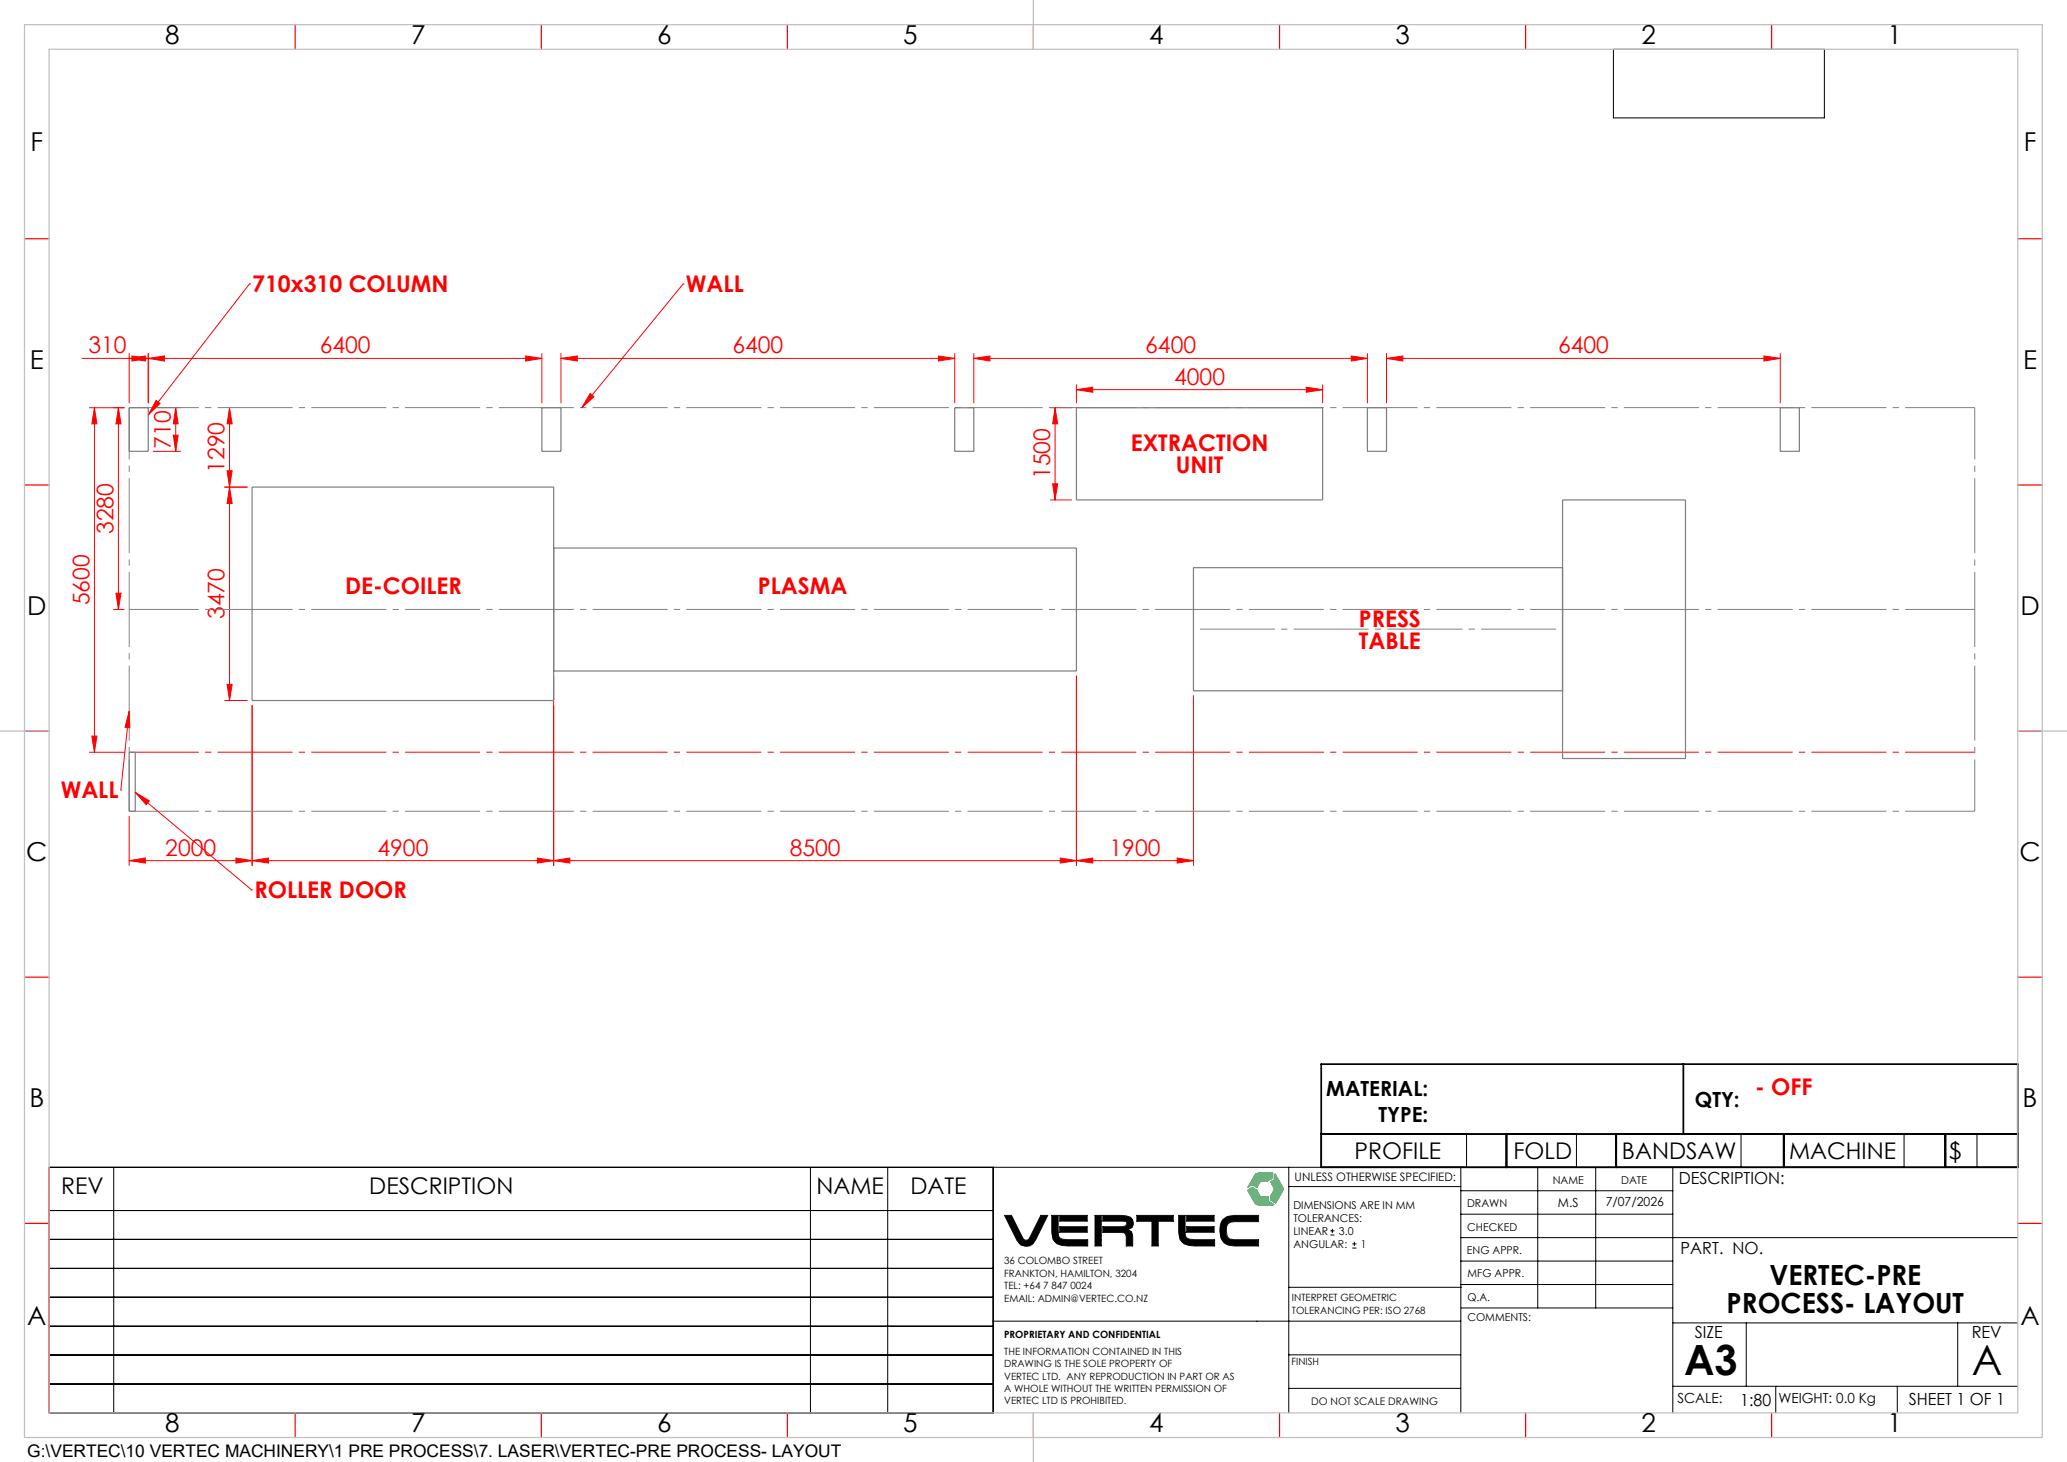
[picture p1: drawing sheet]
<svg xmlns="http://www.w3.org/2000/svg" width="420mm" height="297mm" viewBox="0 0 420 297" stroke-linecap="round" stroke-linejoin="round" font-family="sans-serif">
<g fill="none" stroke="#191924" stroke-width=".2">
<path d="M204.1 246.9h1.4l2.4 4.7 .6 .4 .4-.1 .3-.3 2.3-4.7h1.4l-2.5 5a2.05 2.05 0 0 1-3 1l-.8-1zM213.7 246.9h1.3v3.5l.1 .7 .3 .4 .5 .2 1.1 .1h4v1.3h-4a2.67 2.67 0 0 1-3.3-2.7zM215 250.4h.1M215.3 246.9h5.6v1.2h-5.6zM215.3 249.2h5.6v1.1h-5.6zM222.5 246.9h1.3v6.2h-1.3zM224.1 246.9l4.8 .1a1.49 1.49 0 0 1 1.2 2.3l-.9 .5 .7 .4 .3 1v1.9h-1.4v-2l-.1-.4-.3-.3h-4.3v-1.2h3.8l.8-.1 .3-.6-.1-.2-.1-.2h-.9h-3.8zM231 246.9h7.4v1.2h-3.1v5h-1.2v-5h-3.1zM239.5 246.9h1.3v3.5l.1 .7 .3 .4 .5 .2 1.1 .1h4v1.3h-4l-1.3-.1-.9-.3-.8-.9-.3-1.4zM240.8 250.4h.1M241.1 246.9h5.6v1.2h-5.6zM241.1 249.2h5.6v1.1h-5.6z"/>
<path d="M248.4 247.9l.9-.7 1.5-.3h4.9v1.3l-5.7 .1-.4 .3-.4 .6v.8l.2 1.2 .5 .5 .9 .1h4.9v1.3h-4.9a2.64 2.64 0 0 1-2.9-3.1l.1-1.2z"/>
</g>
<path d="M255.2 238.4l3.4-.1v1.1l-1.1 .5-1.3 .1-.8 1.3-1-.6-.9 .5zM259 238.5l1.7 3-.1 .4-1.4 2.5-1.1-.7 .2-.9 .6-1.2-.8-1.5 1-.5zM253.5 241.8l.9-.6 1 .6 .8 1.3 1.6 .1-.2 .7 1.3 .8h-3.6l-.3-.3z" fill="none" stroke="#0c3" stroke-width=".2"/>
<g fill="none" stroke="#000" stroke-width=".2">
<path d="M327.8 10h42.9v14h-42.9zM342.1 216.2v14.2M10 237.1h400v-6.7h-141.5v6.7M23.1 237.1v49.9M164.7 237.1v49.9M180.4 237.1v49.9M201.8 237.1v49.9h-191.8M261.9 237.1v49.9M296.8 237.1v49.9M298 230.4v6.7M306.1 230.4v6.7M312.5 237.1v28.6"/>
<path d="M320.3 230.4v6.7M324.2 237.1v28.6M328.4 230.4v6.7M339.9 237.1v49.9M353.8 230.4v6.7M362.4 230.4v6.7M386.9 230.4v6.7M395.3 230.4v6.7M401.7 230.4v6.7M10 245.9h191.8M10 251.8h191.8M10 257.7h191.8"/>
<path d="M261.9 241h34.9M296.8 251.4h113.2M296.8 246.7h43.1M296.8 241.9h43.1M296.8 256.2h43.1M10 263.5h191.8M10 269.4h191.8M10 275.3h191.8M201.8 268.4h95M261.9 275.2h34.9M261.9 261.5h35M296.8 260.9h43.1"/>
<path d="M296.9 265.7h43M339.9 268.7h70.1M354.8 268.7v12.9M397.8 268.7v12.9M10 281.2h191.8M261.9 282h34.9M339.9 281.6h70.1M360.8 281.6v5.4M385.5 281.6v5.4"/>
</g>
<path d="M268.5 216.2h141.5v20.9h-141.5zM342.1 216.2v14.2M268.5 230.4h141.5M306.1 230.4v6.7M328.4 230.4v6.7M362.4 230.4v6.7M395.3 230.4v6.7" fill="none" stroke="#000" stroke-width=".35"/>
<path d="M10 237.1v49.9" fill="none" stroke="#f00" stroke-width=".2"/>
<g fill="none" stroke="#f00" stroke-width=".25">
<path d="M60 5v5M110 5v5M160 5v5M210 5v5M260 5v5M310 5v5M360 5v5M5 48.5h5M410 48.5h5M5 98.5h5M410 98.5h5M5 148.5h5"/>
<path d="M410 148.5h5M5 198.5h5M410 198.5h5M5 248.5h5M410 248.5h5M60 287v5M110 287v5M160 287v5M210 287v5M260 287v5M310 287v5M360 287v5"/>
</g>
<path d="M5 5h410v287h-410zM10 10h400v277h-400zM210 0v10M0 148.5h10M410 148.5h10M210 287v10" fill="none" stroke="#c0c0c0" stroke-width=".25"/>
<path d="M204.1 246.9l2.5 5a2.07 2.07 0 0 0 1.9 1.3 2.07 2.07 0 0 0 1.9-1.3l2.5-5h-1.4l-2.3 4.7-.5 .4-.5-.1-.3-.3-2.4-4.7zM215.3 246.9v1.2h5.6v-1.2zM215.3 249.2v1.1h5.6v-1.1zM213.7 246.9v3.5a2.39 2.39 0 0 0 2.6 2.7h4.7v-1.3h-4a1.75 1.75 0 0 1-1.9-.6l-.1-4.3zM222.5 246.9v6.2h1.3v-6.2zM224.1 246.9v1.2h4.4h.3l.2 .3-.1 .5-.6 .3h-4.2v1.2h4l.5 .1 .2 .6v2h1.4v-1.9a1.25 1.25 0 0 0-1-1.4l.2-.1a1.33 1.33 0 0 0 .9-1.3 1.33 1.33 0 0 0-1-1.3l-1.4-.2zM231 246.9v1.2h3.1v5h1.2v-5h3.1v-1.2zM241.1 246.9v1.2h5.6v-1.2zM241.1 249.2v1.1h5.6v-1.1zM239.5 246.9v3.5a2.39 2.39 0 0 0 2.6 2.7h4.7v-1.3h-4.1a1.49 1.49 0 0 1-1.8-.8l-.1-4.1zM248.7 247.5a4.1 4.1 0 0 0 0 5l.6 .4 1.1 .2h5.3v-1.3h-4.9a1.46 1.46 0 0 1-1.6-1.8 1.42 1.42 0 0 1 1.1-1.8h5.4v-1.3h-5.5l-.9 .3z" fill-rule="evenodd" fill="#000"/>
<path d="M253.5 241.8l1.7 2.9 .2 .1 3.5-.1-1.3-.8 .2-.7-1.6-.1-.8-1.3-1-.6zM255.2 238.4l-1.7 2.8 .9-.5 1 .6 .8-1.3 1.3-.1 1.1-.5v-1.1zM259 238.5l.1 1.1-1 .5 .8 1.4-.6 1.3-.2 .9 1.1 .7 1.6-2.9z" fill-rule="evenodd" fill="#0c3"/>
<path d="M16.7 72.8h13.4M26.2 72.8l3.3-.5v1zM26.2 71.8v10M30.1 71.8v10" fill="none" stroke="#f00" stroke-width=".2"/>
<path d="M26.2 72.8l3.3-.5v1z" fill="#f00"/>
<path d="M26.8 72.3l3.3 .5-3.3 .5z" fill="none" stroke="#f00" stroke-width=".2"/>
<path d="M26.8 72.3l3.3 .5-3.3 .5z" fill="#f00"/>
<path d="M51.2 143.3v32.5M26.2 174.8l3.3-.5v1zM26.2 165.8v10M26.2 174.8h25" fill="none" stroke="#f00" stroke-width=".2"/>
<path d="M26.2 174.8l3.3-.5v1z" fill="#f00"/>
<path d="M47.9 174.3l3.3 .5-3.3 .5z" fill="none" stroke="#f00" stroke-width=".2"/>
<path d="M47.9 174.3l3.3 .5-3.3 .5z" fill="#f00"/>
<path d="M30.1 72.8l3.3-.5v1zM30.1 71.8v10M30.1 72.8h80M110.1 71.8v10" fill="none" stroke="#f00" stroke-width=".2"/>
<path d="M30.1 72.8l3.3-.5v1z" fill="#f00"/>
<path d="M106.8 72.3l3.3 .5-3.3 .5z" fill="none" stroke="#f00" stroke-width=".2"/>
<path d="M106.8 72.3l3.3 .5-3.3 .5z" fill="#f00"/>
<path d="M114 72.8l3.3-.5v1zM114 71.8v10M114 72.8h80M194 71.8v10" fill="none" stroke="#f00" stroke-width=".2"/>
<path d="M114 72.8l3.3-.5v1z" fill="#f00"/>
<path d="M190.7 72.3l3.3 .5-3.3 .5z" fill="none" stroke="#f00" stroke-width=".2"/>
<path d="M190.7 72.3l3.3 .5-3.3 .5z" fill="#f00"/>
<path d="M197.9 72.8l3.3-.5v1zM197.9 71.8v10M197.9 72.8h79.9M277.8 71.8v10" fill="none" stroke="#f00" stroke-width=".2"/>
<path d="M197.9 72.8l3.3-.5v1z" fill="#f00"/>
<path d="M274.6 72.3l3.2 .5-3.2 .5z" fill="none" stroke="#f00" stroke-width=".2"/>
<path d="M274.6 72.3l3.2 .5-3.2 .5z" fill="#f00"/>
<path d="M281.7 72.8l3.3-.5v1zM281.7 71.8v10M281.7 72.8h80M361.7 71.8v10" fill="none" stroke="#f00" stroke-width=".2"/>
<path d="M281.7 72.8l3.3-.5v1z" fill="#f00"/>
<path d="M358.4 72.3l3.3 .5-3.3 .5z" fill="none" stroke="#f00" stroke-width=".2"/>
<path d="M358.4 72.3l3.3 .5-3.3 .5z" fill="#f00"/>
<path d="M45.6 99h4.6M46.6 82.8l.6 3.3h-1.1zM46.6 82.8v16.2" fill="none" stroke="#f00" stroke-width=".2"/>
<path d="M46.6 82.8l.6 3.3h-1.1z" fill="#f00"/>
<path d="M46.1 95.6h1.1l-.6 3.4z" fill="none" stroke="#f00" stroke-width=".2"/>
<path d="M46.1 95.6h1.1l-.6 3.4z" fill="#f00"/>
<path d="M23.1 82.8h2.1M24.1 82.8l.5 3.3h-1zM24.1 82.8v41M23.1 123.8h2.1" fill="none" stroke="#f00" stroke-width=".2"/>
<path d="M24.1 82.8l.5 3.3h-1z" fill="#f00"/>
<path d="M23.6 120.5h1l-.5 3.3z" fill="none" stroke="#f00" stroke-width=".2"/>
<path d="M23.6 120.5h1l-.5 3.3z" fill="#f00"/>
<path d="M31.1 82.8h5.6M31.1 91.7h5.6M35.7 82.8l.5 3.3h-1zM35.7 82.8v8.9" fill="none" stroke="#f00" stroke-width=".2"/>
<path d="M35.7 82.8l.5 3.3h-1z" fill="#f00"/>
<path d="M35.2 88.4h1l-.5 3.3z" fill="none" stroke="#f00" stroke-width=".2"/>
<path d="M35.2 88.4h1l-.5 3.3z" fill="#f00"/>
<path d="M18.2 82.8h7M19.2 82.8l.5 3.3h-1zM19.2 82.8v70M18.2 152.8h7" fill="none" stroke="#f00" stroke-width=".2"/>
<path d="M19.2 82.8l.5 3.3h-1z" fill="#f00"/>
<path d="M18.7 149.5h1l-.5 3.3z" fill="none" stroke="#f00" stroke-width=".2"/>
<path d="M18.7 149.5h1l-.5 3.3z" fill="#f00"/>
<path d="M51.2 143.3v32.5M112.5 143.3v32.5M51.2 174.8l3.3-.5v1zM51.2 174.8h61.3" fill="none" stroke="#f00" stroke-width=".2"/>
<path d="M51.2 174.8l3.3-.5v1z" fill="#f00"/>
<path d="M109.2 174.3l3.3 .5-3.3 .5z" fill="none" stroke="#f00" stroke-width=".2"/>
<path d="M109.2 174.3l3.3 .5-3.3 .5z" fill="#f00"/>
<path d="M112.5 137.3v38.5M218.7 137.3v38.5M112.5 174.8l3.3-.5v1zM112.5 174.8h106.2" fill="none" stroke="#f00" stroke-width=".2"/>
<path d="M112.5 174.8l3.3-.5v1z" fill="#f00"/>
<path d="M215.4 174.3l3.3 .5-3.3 .5z" fill="none" stroke="#f00" stroke-width=".2"/>
<path d="M215.4 174.3l3.3 .5-3.3 .5z" fill="#f00"/>
<path d="M218.7 137.3v38.5M242.5 141.3v34.5M218.7 174.8l3.3-.5v1zM218.7 174.8h23.8" fill="none" stroke="#f00" stroke-width=".2"/>
<path d="M218.7 174.8l3.3-.5v1z" fill="#f00"/>
<path d="M239.2 174.3l3.3 .5-3.3 .5z" fill="none" stroke="#f00" stroke-width=".2"/>
<path d="M239.2 174.3l3.3 .5-3.3 .5z" fill="#f00"/>
<path d="M218.7 79.2l3.3-.5v1zM218.7 78.2v3.6M218.7 79.2h50M268.7 78.2v3.6" fill="none" stroke="#f00" stroke-width=".2"/>
<path d="M218.7 79.2l3.3-.5v1z" fill="#f00"/>
<path d="M265.4 78.7l3.3 .5-3.3 .5z" fill="none" stroke="#f00" stroke-width=".2"/>
<path d="M265.4 78.7l3.3 .5-3.3 .5z" fill="#f00"/>
<path d="M213.4 82.8h4.3M214.4 82.8l.5 3.3h-1zM214.4 82.8v18.8M213.4 101.6h4.3" fill="none" stroke="#f00" stroke-width=".2"/>
<path d="M214.4 82.8l.5 3.3h-1z" fill="#f00"/>
<path d="M213.9 98.3h1l-.5 3.3z" fill="none" stroke="#f00" stroke-width=".2"/>
<path d="M213.9 98.3h1l-.5 3.3z" fill="#f00"/>
<path d="M45.6 99h4.6M46.6 99l.6 3.3h-1.1zM46.6 99v43.3M45.6 142.3h4.6" fill="none" stroke="#f00" stroke-width=".2"/>
<path d="M46.6 99l.6 3.3h-1.1z" fill="#f00"/>
<path d="M46.1 139h1.1l-.6 3.3z" fill="none" stroke="#f00" stroke-width=".2"/>
<path d="M46.1 139h1.1l-.6 3.3z" fill="#f00"/>
<path d="M50.7 57.7h.1M50.7 57.7l-20.6 26.6M31.7 81.3l.8 .7-2.4 2.3z" fill="none" stroke="#f00" stroke-width=".2"/>
<path d="M26.3 152.8h375" fill="none" stroke="#f00" stroke-width=".2" stroke-dasharray="15.2 1.3 1.3 1.3" stroke-dashoffset="1.1" stroke-linecap="butt"/>
<path d="M26.2 82.8h3.9v8.9h-3.9zM51.2 99h61.3v43.3h-61.3zM110.1 82.8h3.9v8.9h-3.9zM194 82.8h3.9v8.9h-3.9zM218.7 82.8h50v18.8h-50zM277.8 82.8h3.9v8.9h-3.9zM361.7 82.8h3.9v8.9h-3.9zM112.5 111.3h106.2v25h-106.2M317.5 115.3h-75v25h75M317.5 101.6h25v52.5h-25zM26.2 152.8h1.3v12h-1.3z" fill="none" stroke="#808080" stroke-width=".25"/>
<path d="M26.3 82.8h375M26.3 123.8h375M26.3 164.8h375" fill="none" stroke="#808080" stroke-width=".2" stroke-dasharray="15.2 1.3 1.3 1.3" stroke-dashoffset="1.1" stroke-linecap="butt"/>
<path d="M26.3 82.8v82M401.3 82.8v82" fill="none" stroke="#808080" stroke-width=".2" stroke-dasharray="15.2 1.3 1.3 1.3" stroke-dashoffset="4.7" stroke-linecap="butt"/>
<path d="M242.5 127.8h75" fill="none" stroke="#808080" stroke-width=".2" stroke-dasharray="15.2 1.3 1.3 1.3" stroke-dashoffset="-1.3" stroke-linecap="butt"/>
<path d="M31.7 81.3l.8 .7-2.4 2.3z" fill="#f00"/>
<path d="M27.5 161l2.8 1.7-.6 .8zM27.5 161l23.7 19.8M51.2 180.8h.1" fill="none" stroke="#f00" stroke-width=".2"/>
<path d="M27.5 161l2.8 1.7-.6 .8z" fill="#f00"/>
<path d="M138.8 57.7h.1M138.8 57.7l-20.6 25.1M119.9 79.9l.8 .7-2.5 2.2z" fill="none" stroke="#f00" stroke-width=".2"/>
<path d="M119.9 79.9l.8 .7-2.5 2.2z" fill="#f00"/>
<path d="M26.2 144.5l.2 3.3-1-.1zM26.2 144.5l-1.6 16M24.6 160.5h.1" fill="none" stroke="#f00" stroke-width=".2"/>
<path d="M26.2 144.5l.2 3.3-1-.1z" fill="#f00"/>
<path d="M270.3 250.9h.8M270.3 250h.8M270.7 249.6v.9M274.8 253.5h.8M274.8 252.7h.8M275.2 252.3v.8" fill="none" stroke="#000" stroke-width=".2"/>
<g font-size="8.5">
<text x="342.2" y="279.3">A3</text>
<text x="400.6" y="279.3">A</text>
</g>
<g font-size="5.6">
<text x="359.6" y="261.1">VERTEC-PRE</text>
<text x="350.8" y="266.8">PROCESS- LAYOUT</text>
</g>
<g font-size="5.3">
<text x="33.5" y="8.9">8</text>
<text x="83.5" y="8.9">7</text>
<text x="133.5" y="8.9">6</text>
<text x="183.5" y="8.9">5</text>
<text x="233.5" y="8.9">4</text>
<text x="283.5" y="8.9">3</text>
<text x="333.5" y="8.9">2</text>
<text x="383.5" y="8.9">1</text>
<text x="6.2" y="30.7">F</text>
<text x="411.2" y="30.7">F</text>
<text x="6.1" y="74.9">E</text>
<text x="411.1" y="74.9">E</text>
<text x="5.5" y="124.9">D</text>
<text x="410.5" y="124.9">D</text>
<text x="5.4" y="174.9">C</text>
<text x="410.4" y="174.9">C</text>
<text x="6" y="224.9">B</text>
<text x="411" y="224.9">B</text>
<text x="5.5" y="269.2">A</text>
<text x="410.5" y="269.2">A</text>
<text x="33.5" y="290.9">8</text>
<text x="83.5" y="290.9">7</text>
<text x="133.5" y="290.9">6</text>
<text x="183.5" y="290.9">5</text>
<text x="233.5" y="290.9">4</text>
<text x="283.5" y="290.9">3</text>
<text x="333.5" y="290.9">2</text>
<text x="383.5" y="290.9">1</text>
</g>
<g font-size="4.7" fill="#f00">
<text x="51.3" y="59.3">710x310 COLUMN</text>
<text x="139.4" y="59.3">WALL</text>
<text x="18" y="71.8">310</text>
<text x="65" y="71.8">6400</text>
<text x="148.8" y="71.8">6400</text>
<text x="232.7" y="71.8">6400</text>
<text x="316.6" y="71.8">6400</text>
<text x="238.6" y="78.1">4000</text>
<text x="34.7" y="91.1" transform="rotate(-90 34.7 91.1)">710</text>
<text x="229.8" y="91.6">EXTRACTION</text>
<text x="45.6" y="96" transform="rotate(-90 45.6 96)">1290</text>
<text x="213.4" y="97.4" transform="rotate(-90 213.4 97.4)">1500</text>
<text x="238.9" y="96.1">UNIT</text>
<text x="23.1" y="108.5" transform="rotate(-90 23.1 108.5)">3280</text>
<text x="18.2" y="123" transform="rotate(-90 18.2 123)">5600</text>
<text x="45.6" y="125.8" transform="rotate(-90 45.6 125.8)">3470</text>
<text x="70.1" y="120.6">DE-COILER</text>
<text x="154" y="120.6">PLASMA</text>
<text x="276.1" y="127.3">PRESS</text>
<text x="276.1" y="131.8">TABLE</text>
<text x="12.3" y="162.2">WALL</text>
<text x="33.6" y="173.8">2000</text>
<text x="76.7" y="173.8">4900</text>
<text x="160.5" y="173.8">8500</text>
<text x="225.5" y="173.8">1900</text>
<text x="51.7" y="182.5">ROLLER DOOR</text>
<text x="356.6" y="222.5">- OFF</text>
</g>
<g font-size="4.7">
<text x="275.2" y="235.4">PROFILE</text>
<text x="307.5" y="235.4">FOLD</text>
<text x="329.6" y="235.4">BANDSAW</text>
<text x="363.5" y="235.4">MACHINE</text>
<text x="396" y="235.4">$</text>
<text x="12.5" y="242.7">REV</text>
<text x="75" y="242.7">DESCRIPTION</text>
<text x="165.9" y="242.7">NAME</text>
<text x="185" y="242.7">DATE</text>
</g>
<g font-size="4.2">
<text x="269.5" y="222.7">MATERIAL:</text>
<text x="280.1" y="227.9">TYPE:</text>
<text x="344.4" y="224.8">QTY:</text>
</g>
<text font-size="3.5" x="5.5" y="296">G:\VERTEC\10 VERTEC MACHINERY\1 PRE PROCESS\7. LASER\VERTEC-PRE PROCESS- LAYOUT</text>
<g font-size="3.4">
<text x="341.1" y="240.5">DESCRIPTION:</text>
<text x="341.5" y="254.7">PART. NO.</text>
<text x="344.4" y="271.9">SIZE</text>
<text x="400.6" y="271.9">REV</text>
<text x="353.6" y="285.6">1:80</text>
<text x="387.8" y="285.5">SHEET 1 OF 1</text>
</g>
<g font-size="2.8">
<text x="340.8" y="285">SCALE:</text>
<text x="361.4" y="285">WEIGHT: 0.0 Kg</text>
</g>
<g font-size="2.5">
<text x="316.6" y="245.1">M.S</text>
<text x="326.3" y="245.1">7/07/2026</text>
</g>
<text font-size="2.4" x="263.1" y="240">UNLESS OTHERWISE SPECIFIED:</text>
<g font-size="2.2">
<text x="262.8" y="245.6">DIMENSIONS ARE IN MM</text>
<text x="298.1" y="245.2">DRAWN</text>
<text x="315.5" y="240.4">NAME</text>
<text x="329.4" y="240.5">DATE</text>
<text x="262.8" y="248.2">TOLERANCES:</text>
<text x="262.8" y="250.9">LINEAR</text>
<text x="272.1" y="250.9">3.0</text>
<text x="298.2" y="250.1">CHECKED</text>
<text x="262.8" y="253.5">ANGULAR:</text>
<text x="276.5" y="253.5">1</text>
<text x="298.1" y="254.7">ENG APPR.</text>
<text x="298.2" y="259.5">MFG APPR.</text>
<text x="298.2" y="264.2">Q.A.</text>
<text x="298.2" y="268.4">COMMENTS:</text>
</g>
<text font-size="2.1" x="266.4" y="285.4">DO NOT SCALE DRAWING</text>
<g font-size="2">
<text x="204" y="256.9">36 COLOMBO STREET</text>
<text x="204" y="259.4">FRANKTON, HAMILTON, 3204</text>
<text x="204" y="261.9">TEL: +64 7 847 0024</text>
<text x="204" y="264.4">EMAIL: ADMIN@VERTEC.CO.NZ</text>
<text x="262.5" y="264.4">INTERPRET GEOMETRIC</text>
<text x="262.5" y="266.9">TOLERANCING PER: ISO 2768</text>
<text x="204" y="275.2">THE INFORMATION CONTAINED IN THIS</text>
<text x="204" y="271.9">PROPRIETARY AND CONFIDENTIAL</text>
<text x="204" y="277.7">DRAWING IS THE SOLE PROPERTY OF</text>
<text x="204" y="280.3">VERTEC LTD. ANY REPRODUCTION IN PART OR AS</text>
<text x="262.4" y="277.3">FINISH</text>
<text x="204" y="282.8">A WHOLE WITHOUT THE WRITTEN PERMISSION OF</text>
<text x="204" y="285.3">VERTEC LTD IS PROHIBITED.</text>
</g>
</svg>
